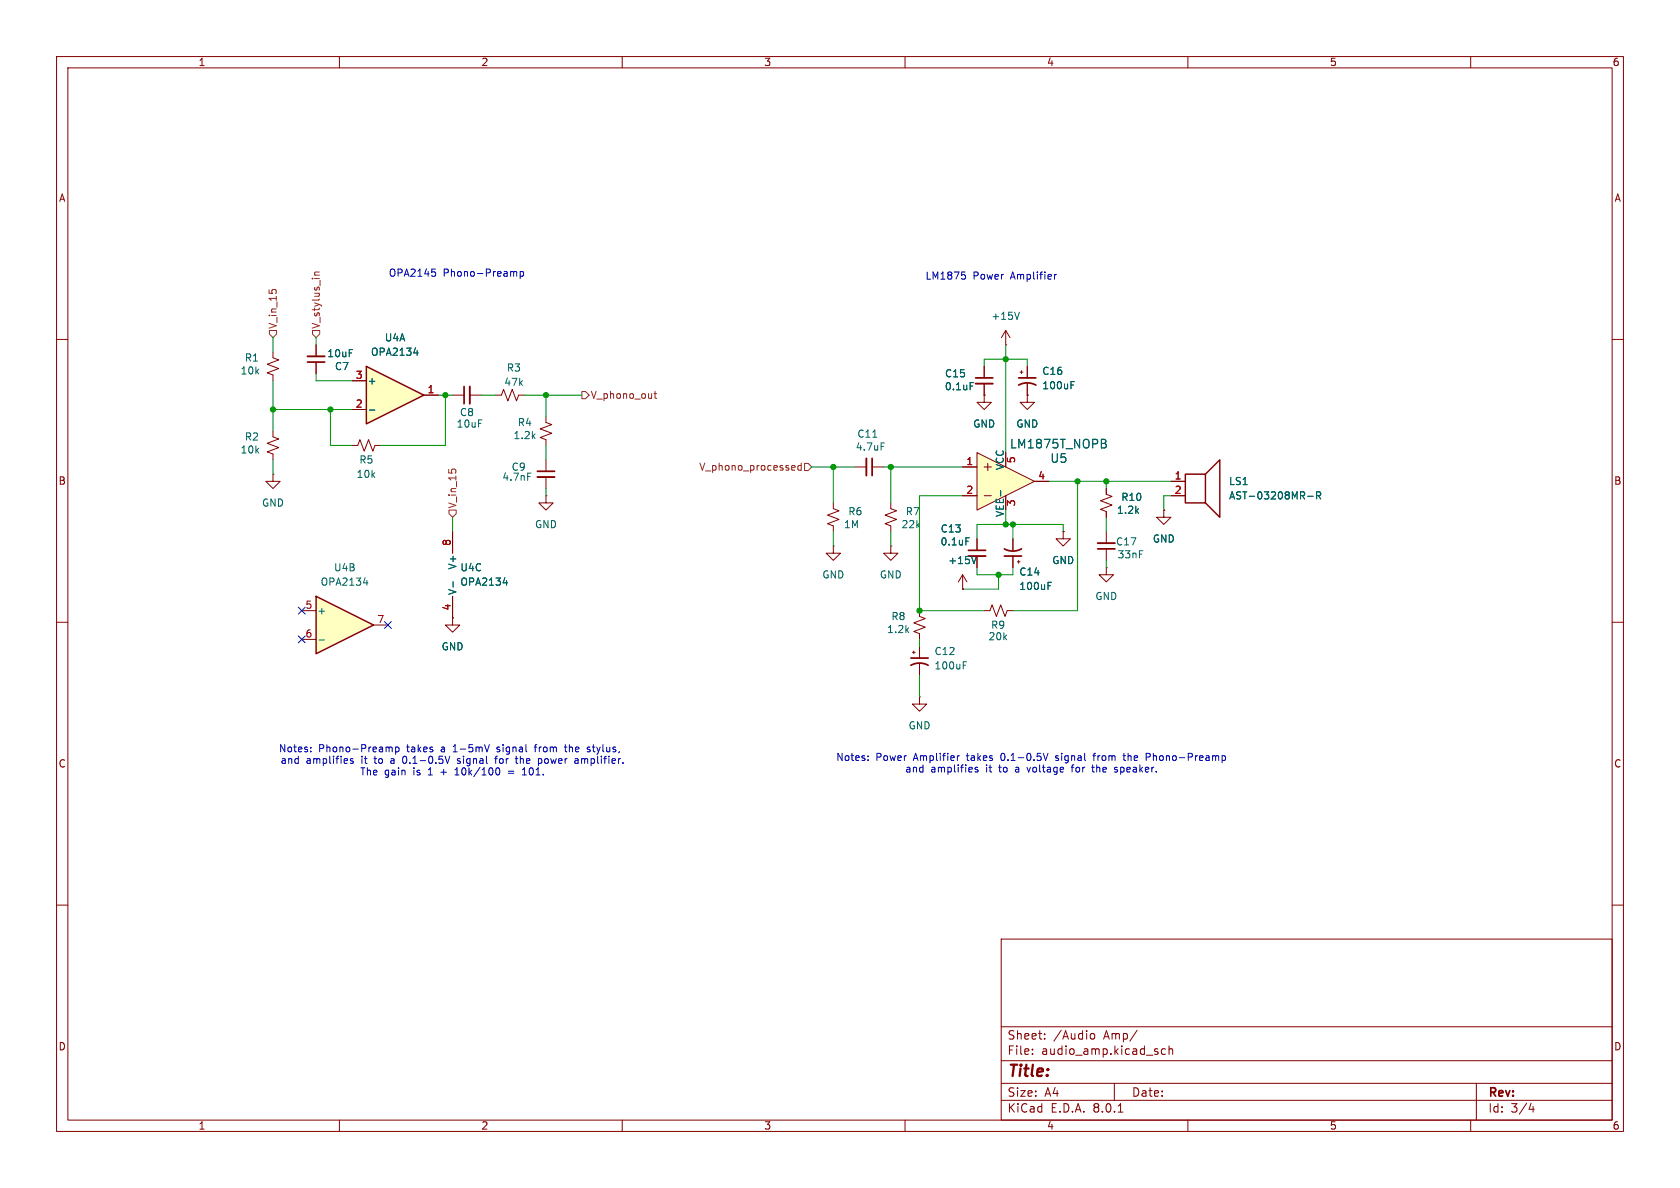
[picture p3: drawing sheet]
<svg xmlns="http://www.w3.org/2000/svg" width="297mm" height="210mm" viewBox="0 0 297 210" stroke-linecap="round" stroke-linejoin="round" font-family="sans-serif">
<g fill="none" stroke="#840000" stroke-width=".18">
<path d="M10 10h277v190h-277zM12 12h273v186h-273zM60 10v2M110 10v2M160 10v2M210 10v2M260 10v2M10 60h2M285 60h2M87.6 69.9h1l.4-1.1 .8 2.1 .8-2.1 .7 2.1 .4-1h1M179.1 95.3v2M179.1 98.3v2"/>
<path d="M179.8 99.3h.5M180.1 99.1v.5M188 94v1.3h1.2l-1.2 1.2-1.3-1.2h1.3M188 94h.1M205.7 90.2v1.2h1.3l-1.3 1.3-1.2-1.3h1.2M205.7 90.2h.1M10 110h2M162.6 108v1l1 .3-2.1 .8 2.1 .8-2.1 .7 1.1 .4v1M170.2 104.1h.1M170.2 101.6l-.8 1.3M170.2 101.6v2.5M170.2 101.6l.7 1.3"/>
<path d="M174 108h1l.4-1.1 .7 2.1 .8-2.1 .8 2.1 .4-1h1M195.6 100.3v1.3h1.2l-1.2 1.3-1.3-1.3h1.3M195.6 100.3h.1M285 110h2M162.6 123.2v1.3h1.2l-1.2 1.2-1.3-1.2h1.3M162.6 123.2h.1M10 160h2M285 160h2M177 166h108v32h-108zM60 198v2M110 198v2M160 198v2"/>
<path d="M177 194.5h108M177 191.5h108M177 187.5h108M177 181.5h108M182.5 186.3v.1M182.5 185.5v.1M184.7 183.6v.1M184.7 182.8v.1M192.7 183l.3-.3 .4 .1 .1 .2v.4l-.1 .2-.4 .1-.3-.3M197 191.5v3M197.7 196.6h.8M201 182.1l-1.3 2"/>
<path d="M206 185.5l-.4-.1-.3 .3v.4l.2 .2h.5M206.7 185.5l.2-.1 .3 .1 .1 .9M206.7 184.9v1.5M210 198v2M260 198v2M261 191.5v6.5M270.7 195l-.4 1.1h.9M271 195.6v1"/>
</g>
<path d="M177.5 97a3.2 3.2 0 0 0 3.1 0M177.5 98.3h3.1" fill="none" stroke="#840000" stroke-width=".3"/>
<path d="M172.6 98.4l-.4 1.2M185.3 103.5h.4M185.3 102.9h.6" fill="none" stroke="#006464" stroke-width=".18"/>
<path d="M64.8 64.8l10.1 5.1-10.1 5z" fill="#ffffc2"/>
<path d="M64.8 64.8l10.1 5.1-10.1 5zM209.5 83.8h3.6v5.1h-3.6zM213.1 83.8l2.5-2.5v10.1l-2.5-2.5" fill="none" stroke="#840000" stroke-width=".25"/>
<g fill="none" stroke="#840000" stroke-width=".18">
<path d="M48.3 76.2v1l1 .4-2.1 .8 2.1 .7-2.1 .8 1.1 .4v1M48.3 62.2v1l1 .4-2.1 .8 2.1 .8-2.1 .7 1.1 .4v1M55.9 61v2M55.9 64v2M62.2 72.4h2.6M62.2 67.3h2.6M74.9 69.9h2.6M80 69.9h2M83.1 69.9h2M96.5 73.7v1l1 .4-2 .7 2 .8-2 .7 1 .4v1M174 64.8v2M174 67.8v2.1"/>
<path d="M157.5 96.5v1.3h1.2l-1.2 1.3-1.3-1.3h1.3M157.5 96.5h.1M157.5 88.9v1l1 .4-2 .8 2 .7-2 .8 1 .4v1M172.7 95.3v2M172.7 98.3v2M195.6 86.4v1l1 .4-2 .7 2 .8-2 .7 1 .4v1M195.6 94v2M195.6 97v2.1M207 85.1h2.5M207 87.6h2.5M80 109.2v1.3h1.3l-1.3 1.3-1.3-1.3h1.3M80 109.2h.1"/>
<path d="M161.3 115.3h.5M161.5 115.1v.5M162.6 114.3v2M162.6 117.3v2.1"/>
</g>
<path d="M65.3 72.5h1M73.1 62.4h.8M73.8 62v.8M171.5 67.6h.6M170.8 95.1h.6M231.2 87.7h1M232.8 87.6l.6-.1 .1-.1-.1-.3-.6-.2v1.3M233.1 87.6l.4 .6M170.3 117.6h.4M170.3 117h.6" fill="none" stroke="#006464" stroke-width=".18"/>
<path d="M54.4 63h3M83.1 68.3v3.1M172.5 67.8h3M171.2 98.3h3M194.1 96h3" fill="none" stroke="#840000" stroke-width=".33"/>
<path d="M54.4 64h3M82 68.3v3.1M172.5 66.8h3M171.2 97.3h3M194.1 97h3M161 117.6a3.2 3.2 0 0 1 3.1 0M161 116.3h3.1" fill="none" stroke="#840000" stroke-width=".3"/>
<path d="M172.7 80l10.2 5.1-10.2 5.1z" fill="#ffffc2"/>
<g fill="none" stroke="#840000" stroke-width=".18">
<path d="M177.8 58.4l-.8 1.3M177.8 58.4v2.6M177.8 58.4l.8 1.3M62.2 78.7h1l.4-1 .8 2.1 .8-2.1 .7 2.1 .4-1.1h1M174 69.9v1.2h1.3l-1.3 1.3-1.3-1.3h1.3M174 69.9h.1M177.8 61h.1M180.3 65.8h.5M180.6 65.5v.5M181.6 69.9v1.2h1.3l-1.3 1.3-1.3-1.3h1.3M181.6 69.9h.1M181.6 64.8v2"/>
<path d="M181.6 67.8v2.1M48.3 83.8v1.3h1.2l-1.2 1.3-1.3-1.3h1.3M48.3 83.8h.1M80 94v3.8M96.5 87.6v1.3h1.3l-1.3 1.3-1.3-1.3h1.3M96.5 87.6h.1M96.5 81.3v2M96.5 84.3v2.1M147.3 96.5v1.3h1.3l-1.3 1.3-1.3-1.3h1.3M147.3 96.5h.1M147.3 88.9v1l1 .4-2 .8 2 .7-2 .8 1 .4v1M151.1 82.6h2.1"/>
<path d="M154.2 82.6h2M170.2 82.6h2.5M170.2 87.6h2.5M172.7 80l10.2 5.1-10.2 5.1zM174 82.6h1.3M174 87.6h1.3M174.6 81.9v1.3M182.9 85.1h2.5M80 105.4v3.8"/>
</g>
<path d="M180.2 55.2l-.4 1.3M154.3 77.3h.7M155.8 78.3h.6M189.3 68.1h.5M189.3 67.5h.6M195.2 77.7l.3 .2-.1 .3-.2 .2a.41 .41 0 0 1 .4 .4 .41 .41 0 0 1-.3 .4h-.6M93.3 83.6h.6M176.9 86.7v1M80.1 102.8v1M89 103h.7M89.6 102.6v.8" fill="none" stroke="#006464" stroke-width=".18"/>
<path d="M180.1 68.1a3.2 3.2 0 0 1 3 0M180.1 66.8h3M95 83.3h3M154.2 81v3.1" fill="none" stroke="#840000" stroke-width=".3"/>
<path d="M95 84.3h3M153.2 81v3.1" fill="none" stroke="#840000" stroke-width=".33"/>
<path d="M55.9 105.4l10.1 5.1-10.1 5.1z" fill="#ffffc2"/>
<path d="M55.9 105.4l10.1 5.1-10.1 5.1z" fill="none" stroke="#840000" stroke-width=".25"/>
<g fill="none" stroke="#840000" stroke-width=".18">
<path d="M55.9 61v2M55.9 64v2M62.2 72.4h2.6M62.2 67.3h2.6M74.9 69.9h2.6M174 69.9h.1M174 64.8v2M174 67.8v2.1M181.6 69.9h.1M181.6 64.8v2M181.6 67.8v2.1M80 94v3.8"/>
<path d="M170.2 87.6h2.5M170.2 82.6h2.5M172.7 95.3v2M172.7 98.3v2M179.1 95.3v2M179.1 98.3v2M182.9 85.1h2.5M188 94h.1M195.6 86.4v1M195.6 90.4v1M205.7 90.2h.1M207 85.1h2.5"/>
<path d="M207 87.6h2.5M53.3 108h2.6M53.3 113h2.6M66 110.5h2.6M80 109.2h.1M80 105.4v3.8M170.2 104.1h.1"/>
</g>
<g fill="none" stroke="#006464" stroke-width=".18">
<path d="M65.3 72.5h1M73.1 62.4h.8M73.8 62v.8M171.5 67.6h.6M189.3 68.1h.5M189.3 67.5h.6M195.2 77.7l.3 .2-.1 .3-.2 .2a.41 .41 0 0 1 .4 .4 .41 .41 0 0 1-.3 .4h-.6M170.8 95.1h.6M172.6 98.4l-.4 1.2M176.9 86.7v1M231.2 87.7h1M232.8 87.6l.6-.1 .1-.1-.1-.3-.6-.2v1.3"/>
<path d="M233.1 87.6l.4 .6M56.4 113.1h1M64.3 103h.7M64.9 102.6v.8M80.1 102.8v1M89 103h.7M89.6 102.6v.8M185.3 103.5h.4M185.3 102.9h.6"/>
</g>
<g fill="none" stroke="#725600" stroke-width=".18">
<path d="M47.6 58.4h1.3v.7l-.6 .6-.7-.6zM48.2 51.2h.5M55.2 58.4h1.3v.7l-.6 .6-.7-.6zM55.6 48.6h.9M56.5 48.1l-.8 .1-.1 .3 .1 .1M102.9 69.2h.6l.6 .7-.6 .6h-.6zM115.6 69.6h.5M115.8 69.2v1l.3 .2M79.4 90.2h1.2v.6l-.6 .6-.6-.6zM79.9 83h.6M140.1 82.3h.4l.1 .3-.6 .1M140.5 83.1h-.4"/>
<path d="M141.6 82.3h-.3l-.3 .2 .2 .6h.4M141.6 81.9v1.2M142.2 81.9h.7l.6 .7-.6 .6h-.7z"/>
</g>
<g fill="none" stroke="#0000c2" stroke-width=".18">
<path d="M76.4 47.6h.6M76.8 48.1l.2 .2v.3l-.2 .2M90.8 48.1v.1M90.8 48.2v.6M90.8 48.2l.2-.2 .3 .1 .1 .7M92 48.1l.3-.1 .3 .2-.2 .6h-.4M92 48v1.3M170 48.1h.6M170.5 48.6l.2 .2v.3l-.2 .3M186.4 48.5v.9M186.8 48.5l-.4 .2M54.9 132.8v.1"/>
<path d="M54.9 132.1v.1M62 134.2v.3l.4 .1 .1 .2-.2 .1h-.4M68.7 132.1l.1 .1M68.8 132.2v.7M68.8 132.2l.2-.1h.3v.8M69.9 132.1h.4l.2 .2-.1 .5h-.5M69.9 132.1v1.2M71.3 133.8l-.1 .4 .1 .6M79.5 133.7l-.4 1.2M80.1 132.9h.7M80.2 131.9l-.1 .1M80.4 137h.8"/>
<path d="M80.7 135.9l-.3 .2M80.9 134.9h.3M81.2 134.1l-.3 .2v.2h.3M86.5 131.6l-.4 1.3M87.4 134.1h.5M87.8 132.8l.2 .1M87.9 133.7l-.3 .2v1M87.9 135.7l.3 .1M88 132.1l-.2 .1 .2 .3M88.2 135.8a.69 .69 0 0 1-.3 1.2M89.9 136.3h.9M89.9 136.7h.9"/>
<path d="M91.3 134.9h.3M92.3 137h.8M92.3 136.1l.4-.4v1.3M94.4 132.1h.5M94.9 131.6l-.3 .2v1.1M95.3 134.1l.4 .1 .1 .1-.1 .5-.4 .1M99.8 132.1h.4M99.9 131.6v1.1l.3 .2M102 134.1l.2 .2v.6M102.2 134.4l-.4 .1M102.2 134.9h-.4M103.9 132.1h.4"/>
<path d="M103.9 132.4l.5 .3-.1 .1-.4 .1M153.5 134.3v.1M153.5 133.6v.2M169.2 133.6v.8M169.6 133.6l-.4 .2M172.8 135.7l-.3-.1-.1 .2v.2l.4 .1v.3h-.4M181.6 135.6l.3 .9M184.4 133.2l.5 1.2 .4-1.2M186.6 134.4h.1M186.8 133.6l-.2 .2 .2 .2M189.5 135.4v1.1M193 135.6h.5"/>
<path d="M193.2 135.2v1.1l.3 .2M193.2 133.6h.5M193.7 133.2l-.3 .1v1.1M197.1 136l.5 .2-.1 .2-.3 .1M197.1 135.7h.4M198.5 133.6h.5M198.7 133.2v1.1l.3 .1M202.6 133.2h.5l.3 .2-.2 .4h-.6M216.2 133.6h.3l.2 .2-.1 .5-.4 .1"/>
</g>
<g fill="none" stroke="#009600" stroke-width=".18">
<path d="M48.3 59.7v2.5M55.9 59.7v1.3M48.3 67.3v8.9M48.3 72.4h13.9M55.9 66v1.3h6.3M58.4 72.4v6.3h3.8M77.5 69.9h2.5M78.7 69.9v8.8h-11.4M85.1 69.9h2.5M92.7 69.9h10.2M96.5 69.9v3.8M96.5 78.7v2.6"/>
<path d="M174 64.8v-1.3h7.6v1.3M177.8 61v19M48.3 81.3v2.5M80 91.4v2.6M96.5 86.4v1.2M143.5 82.6h7.6M147.3 82.6v6.3M147.3 94v2.5M156.2 82.6h14M157.5 82.6v6.3M157.5 94v2.5M170.2 87.6h-7.6v20.4h11.4"/>
<path d="M177.8 90.2v2.5M179.1 92.7v2.6M185.4 85.1h21.6M188 94v-1.3h-15.3v2.6M190.5 85.1v22.9h-11.4M195.6 85.1v1.3M195.6 91.4v2.6M195.6 99.1v1.2M207 87.6h-1.3v2.6M162.6 113v1.3M162.6 119.4v3.8M172.7 100.3v1.3h6.4v-1.3"/>
<path d="M176.5 101.6v2.5h-6.3"/>
</g>
<path d="M52.7 107.3l1.2 1.3M52.7 112.4l1.2 1.2M53.9 107.3l-1.2 1.3M53.9 112.4l-1.2 1.2M68 109.9l1.2 1.2M69.2 109.9l-1.2 1.2" fill="none" stroke="#000084" stroke-width=".18"/>
<g fill="#009600" stroke="#009600" stroke-width=".18">
<circle cx="179.1" cy="92.7" r=".46"/>
<circle cx="162.6" cy="108" r=".46"/>
<circle cx="195.6" cy="85.1" r=".46"/>
<circle cx="190.5" cy="85.1" r=".46"/>
<circle cx="176.5" cy="101.6" r=".46"/>
<circle cx="78.7" cy="69.9" r=".46"/>
<circle cx="58.4" cy="72.4" r=".46"/>
<circle cx="48.3" cy="72.4" r=".46"/>
<circle cx="177.8" cy="92.7" r=".46"/>
<circle cx="177.8" cy="63.5" r=".46"/>
<circle cx="157.5" cy="82.6" r=".46"/>
<circle cx="147.3" cy="82.6" r=".46"/>
<circle cx="96.5" cy="69.9" r=".46"/>
</g>
<text font-size="2.8" fill="#840000" x="178" y="190.9">Title:</text>
<g font-size="2.1" fill="#006464">
<text x="178.4" y="79.5">LM1875T_NOPB</text>
<text x="185.6" y="82">U5</text>
</g>
<g font-size="2.1" fill="#840000">
<text x="178" y="184">Sheet:</text>
<text x="186.2" y="184">/Audio</text>
<text x="195.2" y="184">Amp/</text>
<text x="178" y="186.7">File:</text>
<text x="184.1" y="186.7">audio_amp.kicad_sch</text>
<text x="178" y="196.9">KiCad</text>
<text x="178" y="194.1">Size:</text>
<text x="184.7" y="194.1">A4</text>
<text x="185.7" y="196.9">E.D.A.</text>
<text x="193.3" y="196.9">8.0.1</text>
<text x="200" y="194.1">Date:</text>
<text x="263" y="194.3">Rev:</text>
<text x="263" y="196.9">Id:</text>
<text x="267.1" y="196.9">3/4</text>
</g>
<g font-size="1.8" fill="#840000">
<text x="35" y="11.9">1</text>
<text x="85" y="11.9">2</text>
<text x="135" y="11.9">3</text>
<text x="185" y="11.9">4</text>
<text x="235" y="11.9">5</text>
<text x="285" y="11.9">6</text>
<text x="10.3" y="35.9">A</text>
<text x="285.3" y="35.9">A</text>
<text x="10.3" y="85.9">B</text>
<text x="285.3" y="85.9">B</text>
<text x="10.3" y="135.9">C</text>
<text x="285.3" y="135.9">C</text>
<text x="10.3" y="185.9">D</text>
<text x="285.3" y="185.9">D</text>
<text x="35" y="199.9">1</text>
<text x="85" y="199.9">2</text>
<text x="135" y="199.9">3</text>
<text x="185" y="199.9">4</text>
<text x="235" y="199.9">5</text>
<text x="285" y="199.9">6</text>
</g>
<g font-size="1.8" fill="#0000c2">
<text x="68.6" y="49.1">OPA2145</text>
<text x="78.3" y="49.1">Phono-Preamp</text>
<text x="163.5" y="49.6">LM1875</text>
<text x="172" y="49.6">Power</text>
<text x="178.8" y="49.6">Amplifier</text>
<text x="49.2" y="133.2">Notes:</text>
<text x="49.5" y="135.2">and</text>
<text x="54.1" y="135.2">amplifies</text>
<text x="56.3" y="133.2">Phono-Preamp</text>
<text x="63.6" y="137.3">The</text>
<text x="64" y="135.2">it</text>
<text x="66.5" y="135.2">to</text>
<text x="68" y="137.3">gain</text>
<text x="69.5" y="135.2">a</text>
<text x="71.9" y="135.2">0.1-0.5V</text>
<text x="72.1" y="133.2">takes</text>
<text x="73.2" y="137.3">is</text>
<text x="76" y="137.3">1</text>
<text x="78.3" y="133.2">a</text>
<text x="78.4" y="137.3">+</text>
<text x="80.6" y="133.2">1-5mV</text>
<text x="81.1" y="137.3">10k/100</text>
<text x="81.7" y="135.2">signal</text>
<text x="88.5" y="133.2">signal</text>
<text x="88.6" y="135.2">for</text>
<text x="92.5" y="135.2">the</text>
<text x="93.4" y="137.3">101.</text>
<text x="95.4" y="133.2">from</text>
<text x="96.6" y="135.2">power</text>
<text x="101" y="133.2">the</text>
<text x="103.3" y="135.2">amplifier.</text>
<text x="105.1" y="133.2">stylus,</text>
<text x="147.7" y="134.7">Notes:</text>
<text x="154.8" y="134.7">Power</text>
<text x="159.9" y="136.8">and</text>
<text x="161.6" y="134.7">Amplifier</text>
<text x="164.5" y="136.8">amplifies</text>
<text x="171.2" y="134.7">takes</text>
<text x="174.4" y="136.8">it</text>
<text x="176.9" y="136.8">to</text>
<text x="177.4" y="134.7">0.1-0.5V</text>
<text x="180" y="136.8">a</text>
<text x="182.3" y="136.8">voltage</text>
<text x="187.3" y="134.7">signal</text>
<text x="190.4" y="136.8">for</text>
<text x="194.2" y="136.8">the</text>
<text x="194.2" y="134.7">from</text>
<text x="198.3" y="136.8">speaker.</text>
<text x="199.7" y="134.7">the</text>
<text x="203.9" y="134.7">Phono-Preamp</text>
</g>
<g font-size="1.8" fill="#725600">
<text x="49.1" y="58.2" transform="rotate(-90 49.1 58.2)">V_in_15</text>
<text x="56.7" y="58.2" transform="rotate(-90 56.7 58.2)">V_stylus_in</text>
<text x="104.3" y="70.7">V_phono_out</text>
<text x="123.5" y="83.4">V_phono_processed</text>
<text x="80.9" y="90" transform="rotate(-90 80.9 90)">V_in_15</text>
</g>
<g font-size="1.8" fill="#006464">
<text x="175.2" y="56.7">+15V</text>
<text x="43.2" y="64.1">R1</text>
<text x="57.8" y="63.3">10uF</text>
<text x="59.1" y="65.6">C7</text>
<text x="65.5" y="63.1">OPA2134</text>
<text x="67.9" y="60.6">U4A</text>
<text x="89.5" y="65.9">R3</text>
<text x="42.4" y="66.4">10k</text>
<text x="64.9" y="68.2">+</text>
<text x="89.1" y="68.4">47k</text>
<text x="166.9" y="69.2">0.1uF</text>
<text x="167" y="66.9">C15</text>
<text x="184.2" y="69">100uF</text>
<text x="184.2" y="66.5">C16</text>
<text x="80.6" y="75.8">10uF</text>
<text x="81.2" y="73.8">C8</text>
<text x="90.7" y="77.8">1.2k</text>
<text x="91.4" y="75.5">R4</text>
<text x="151.5" y="77.6">C11</text>
<text x="172" y="75.8">GND</text>
<text x="179.6" y="75.8">GND</text>
<text x="42.4" y="80.4">10k</text>
<text x="43.2" y="78.1">R2</text>
<text x="63.4" y="82.1">R5</text>
<text x="90.4" y="83.4">C9</text>
<text x="151.2" y="79.9">4.7uF</text>
<text x="177.5" y="83.2" transform="rotate(-90 177.5 83.2)">VCC</text>
<text x="46.2" y="89.8">GND</text>
<text x="62.9" y="84.7">10k</text>
<text x="88.7" y="85.2">4.7nF</text>
<text x="198.1" y="88.7">R10</text>
<text x="217.2" y="86">LS1</text>
<text x="217.2" y="88.5">AST-03208MR-R</text>
<text x="94.5" y="93.6">GND</text>
<text x="149.1" y="93.6">1M</text>
<text x="149.9" y="91.3">R6</text>
<text x="159.3" y="93.6">22k</text>
<text x="160" y="91.3">R7</text>
<text x="166.2" y="94.3">C13</text>
<text x="177.5" y="91.5" transform="rotate(-90 177.5 91.5)">VEE-</text>
<text x="197.4" y="91">1.2k</text>
<text x="59" y="101.2">U4B</text>
<text x="80.9" y="100.8" transform="rotate(-90 80.9 100.8)">V+</text>
<text x="81.3" y="101.2">U4C</text>
<text x="166.2" y="96.6">0.1uF</text>
<text x="167.5" y="99.9">+15V</text>
<text x="180.1" y="102">C14</text>
<text x="185.9" y="99.9">GND</text>
<text x="197.2" y="96.6">C17</text>
<text x="197.5" y="98.9">33nF</text>
<text x="203.7" y="96.1">GND</text>
<text x="56.6" y="103.7">OPA2134</text>
<text x="80.9" y="105.3" transform="rotate(-90 80.9 105.3)">V-</text>
<text x="81.3" y="103.7">OPA2134</text>
<text x="145.3" y="102.5">GND</text>
<text x="155.4" y="102.5">GND</text>
<text x="180.1" y="104.5">100uF</text>
<text x="193.5" y="106.3">GND</text>
<text x="56" y="108.8">+</text>
<text x="156.7" y="112.1">1.2k</text>
<text x="157.5" y="109.8">R8</text>
<text x="174.6" y="113.4">20k</text>
<text x="175.1" y="111.4">R9</text>
<text x="78" y="115.2">GND</text>
<text x="165.1" y="118.5">100uF</text>
<text x="165.1" y="116">C12</text>
<text x="160.5" y="129.1">GND</text>
</g>
<g font-size="1.8" fill="#a90000">
<text x="62.8" y="67.1">3</text>
<text x="75.5" y="69.6">1</text>
<text x="62.8" y="72.1">2</text>
<text x="170.7" y="82.3">1</text>
<text x="179.8" y="82" transform="rotate(-90 179.8 82)">5</text>
<text x="170.7" y="87.4">2</text>
<text x="179.8" y="89.6" transform="rotate(-90 179.8 89.6)">3</text>
<text x="183.4" y="84.8">4</text>
<text x="207.6" y="84.8">1</text>
<text x="207.6" y="87.4">2</text>
<text x="79.8" y="96.6" transform="rotate(-90 79.8 96.6)">8</text>
<text x="53.9" y="107.7">5</text>
<text x="53.9" y="112.8">6</text>
<text x="66.6" y="110.2">7</text>
<text x="79.8" y="108" transform="rotate(-90 79.8 108)">4</text>
</g>
</svg>
